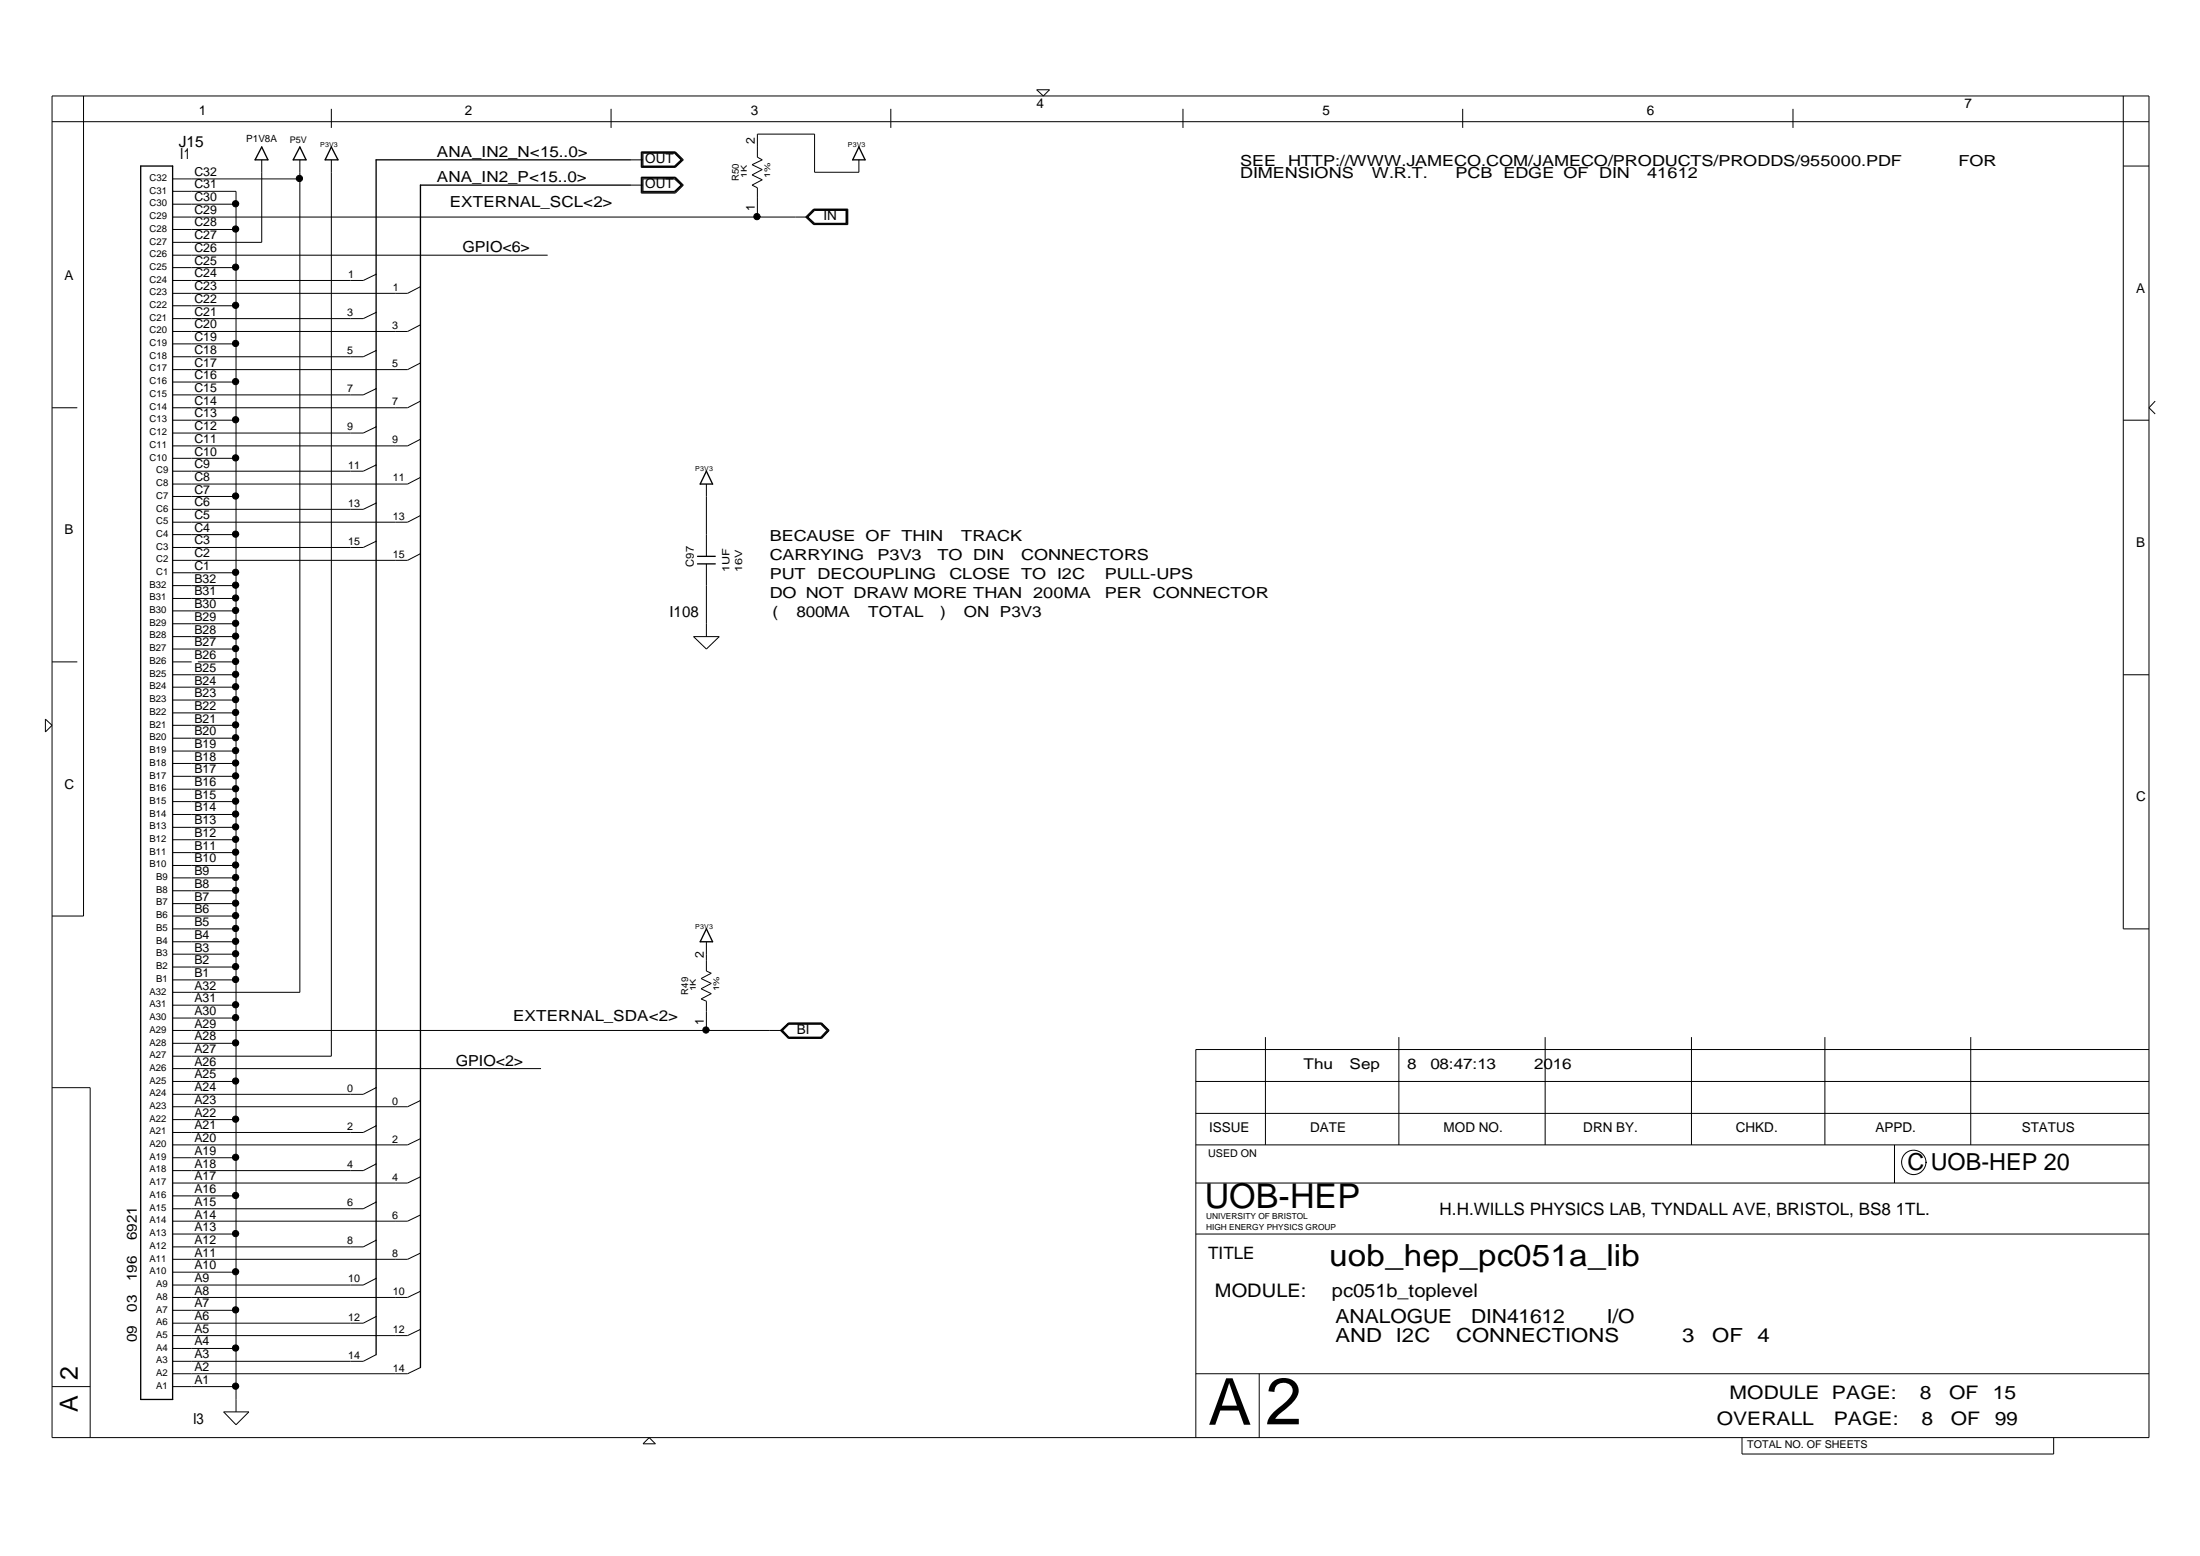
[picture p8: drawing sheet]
<svg xmlns="http://www.w3.org/2000/svg" width="420mm" height="297mm" viewBox="0 0 420 297" stroke-linecap="round" stroke-linejoin="round" font-family="sans-serif">
<g fill="none" stroke="#000" stroke-width=".19">
<path d="M9.9 18.3h400.5v256.1h-400.5zM16 18.3v156.6h-6.1M198 17.1h2.4l-1.1 1.2zM405.5 18.3v159h4.9M9.9 23.2h400.5M33 34.2h24.3M33 36.5h12.1v233M33 39h12.1M50 30.5v15.8h-17M57.3 30.5v158.9h-24.3M63.3 30.5v171.1h-30.3M63.3 20.8v3.6"/>
<path d="M116.7 20.8v3.6M120.3 35.3h2.5M120.3 30.5h2.5M122.5 29h6.5l1.5 1.5-1.5 1.5h-6.5zM122.5 33.8h6.5l1.5 1.5-1.5 1.6h-6.5zM122.5 33.9h6.4l1.4 1.4-1.4 1.4h-6.4zM122.5 29.1h6.4l1.4 1.4-1.4 1.4h-6.4zM122.6 34h6.3l1.3 1.3-1.3 1.3h-6.3zM122.6 29.2h6.3l1.3 1.3-1.3 1.3h-6.3zM122.8 34.2h6l1.3 1.1-1.3 1.2h-6zM122.8 29.2h6l1.3 1.3-1.3 1.2h-6zM155.4 40h6.4v2.8h-6.4l-1.4-1.4z"/>
<path d="M164 30.5v2.4h-8.4v-7.3h-11v4.4l1 .5-2 .9 2 1-2 1 2 .9-2 1 1 .5v5.6M170.1 20.8v3.6M225.9 20.8v3.6M279.3 20.8v3.6M342.4 20.8v3.6M405.5 31.7h4.9M33 58.4h12.1M33 43.8h12.1M33 48.7h71.6M33 51.1h12.1M33 41.4h121.3M71.8 59.6l-2.4 1.2h-36.4"/>
<path d="M71.8 52.4l-2.4 1.1h-36.4M80.3 54.7l-2.5 1.3h-44.8M153.9 41.4l1.5-1.5h6.5v3h-6.5zM154.3 41.4l1.3-1.2h6v2.4h-6zM155.5 40.1h6.2v2.6h-6.2l-1.3-1.3zM9.9 77.8h4.9M33 72.9h12.1M33 65.7h12.1M71.8 74.2l-2.4 1.2h-36.4M71.8 66.9l-2.4 1.2h-36.4M80.3 76.6l-2.5 1.2h-44.8M80.3 69.3l-2.5 1.3h-44.8"/>
<path d="M80.3 62l-2.5 1.3h-44.8M411.6 76.6l-1.2 1.2 1.2 1.2M33 94.8h12.1M33 87.5h12.1M33 80.2h12.1M71.8 96l-2.4 1.2h-36.4M71.8 88.8l-2.4 1.1h-36.4M71.8 81.5l-2.4 1.2h-36.4M80.3 98.4l-2.5 1.3h-44.8M80.3 91.1l-2.5 1.3h-44.8M80.3 83.9l-2.5 1.2h-44.8M134.9 92.4v13.8"/>
<path d="M405.5 80.2h4.9M33 119.1h12.1M33 116.6h12.1M33 114.2h12.1M33 111.8h12.1M33 109.3h12.1M33 102.1h12.1M71.8 103.3l-2.4 1.2h-36.4M80.3 105.7l-2.5 1.3h-44.8M134.9 107.6v13.9M8.7 137.3l1.2 1.2-1.2 1.2zM9.9 126.4h4.9"/>
<path d="M33 138.5h12.1M33 136.1h12.1M33 133.6h12.1M33 131.2h12.1M33 128.8h12.1M33 126.4h3.6M33 123.9h12.1M33 121.5h12.1M37.8 126.4h7.3M132.5 121.5h4.9l-2.5 2.4zM405.5 128.8h4.9M33 157.9h12.1"/>
<path d="M33 155.5h12.1M33 153h12.1M33 150.7h12.1M33 148.2h12.1M33 145.7h12.1M33 143.4h12.1M33 140.9h12.1M33 170h12.1M33 172.5h12.1M33 174.9h12.1M33 179.8h12.1M33 177.3h12.1"/>
<path d="M33 167.6h12.1M33 165.2h12.1M33 162.8h12.1M33 160.3h12.1M134.9 179.8v5.6l.9 .4-1.9 1 1.9 .9-1.9 1.1 1.9 .9-1.9 1 1 .4v5.6M33 199.2h12.1M33 196.7h116.5M33 194.3h12.1M33 184.6h12.1M33 187.1h12.1M33 191.9h12.1M33 182.2h12.1"/>
<path d="M149 196.7l1.6-1.4h6.3l1.5 1.4-1.5 1.5h-6.3zM149.2 196.7l1.4-1.3h6.2l1.5 1.3-1.5 1.5h-6.2zM149.3 196.7l1.4-1.3h6.1l1.3 1.3-1.3 1.4h-6.1zM150.7 195.5h6.1l1.1 1.2-1.1 1.3h-6.1l-1.2-1.3zM241.7 198v20.6M267.2 198v20.6M295.1 198v20.6M323 198v20.6M348.5 198v20.6M376.4 198v20.6M9.9 207.6h7.3v66.8M33 206.5h12.1"/>
<path d="M33 213.7h12.1M33 204h70.3M71.8 207.6l-2.4 1.3h-36.4M71.8 214.9l-2.4 1.3h-36.4M80.3 217.4l-2.5 1.2h-44.8M80.3 210.1l-2.5 1.2h-44.8M228.4 218.6h182M228.4 206.5h182M228.4 212.5h182M361.8 218.6v7.2M410.4 200.4h-182v74M33 235.6h12.1"/>
<path d="M33 228.3h12.1M33 221h12.1M71.8 229.5l-2.4 1.3h-36.4M71.8 236.8l-2.4 1.2h-36.4M71.8 222.2l-2.4 1.3h-36.4M80.3 239.2l-2.5 1.2h-44.8M80.3 231.9l-2.5 1.2h-44.8M80.3 224.7l-2.5 1.1h-44.8M228.4 235.6h182M228.4 225.8h182M367.8 221.9a2.33 2.33 0 0 1-3.3 2.1 2.33 2.33 0 0 1-.5-3.9 2.33 2.33 0 0 1 3.8 1.2l.1 .6M33 257.4h12.1"/>
<path d="M33 242.9h12.1M33 250.1h12.1M71.8 258.6l-2.4 1.3h-36.4M71.8 244l-2.4 1.3h-36.4M71.8 251.3l-2.4 1.3h-36.4M80.3 253.8l-2.5 1.2h-44.8M80.3 246.5l-2.5 1.2h-44.8M9.9 264.7h7.3M33 264.7h12.1M42.7 269.5h4.8l-2.4 2.5zM80.3 261.1l-2.5 1.1h-44.8M122.8 275.6l1.2-1.2 1.2 1.2z"/>
<path d="M228.4 262.2h182M240.5 262.2v12.2M332.7 274.4v3.2h59.5v-3.2"/>
<circle cx="45" cy="38.9" r=".6"/>
<circle cx="57.2" cy="34.1" r=".6"/>
<circle cx="45" cy="51" r=".6"/>
<circle cx="45" cy="58.3" r=".6"/>
<circle cx="45" cy="43.7" r=".6"/>
<circle cx="144.6" cy="41.4" r=".6"/>
<circle cx="45" cy="72.8" r=".6"/>
<circle cx="45" cy="65.6" r=".6"/>
<circle cx="45" cy="87.4" r=".6"/>
<circle cx="45" cy="80.1" r=".6"/>
<circle cx="45" cy="94.7" r=".6"/>
<circle cx="45" cy="109.3" r=".6"/>
<circle cx="45" cy="119" r=".6"/>
<circle cx="45" cy="111.7" r=".6"/>
<circle cx="45" cy="102" r=".6"/>
<circle cx="45" cy="116.5" r=".6"/>
<circle cx="45" cy="114.2" r=".6"/>
<circle cx="45" cy="123.8" r=".6"/>
<circle cx="45" cy="133.6" r=".6"/>
<circle cx="45" cy="128.7" r=".6"/>
<circle cx="45" cy="121.4" r=".6"/>
<circle cx="45" cy="138.4" r=".6"/>
<circle cx="45" cy="136" r=".6"/>
<circle cx="45" cy="126.3" r=".6"/>
<circle cx="45" cy="131.1" r=".6"/>
<circle cx="45" cy="152.9" r=".6"/>
<circle cx="45" cy="143.3" r=".6"/>
<circle cx="45" cy="150.6" r=".6"/>
<circle cx="45" cy="145.7" r=".6"/>
<circle cx="45" cy="155.4" r=".6"/>
<circle cx="45" cy="157.9" r=".6"/>
<circle cx="45" cy="148.1" r=".6"/>
<circle cx="45" cy="140.8" r=".6"/>
<circle cx="45" cy="162.7" r=".6"/>
<circle cx="45" cy="172.4" r=".6"/>
<circle cx="45" cy="177.2" r=".6"/>
<circle cx="45" cy="167.5" r=".6"/>
<circle cx="45" cy="165.1" r=".6"/>
<circle cx="45" cy="174.8" r=".6"/>
<circle cx="45" cy="179.7" r=".6"/>
<circle cx="45" cy="160.2" r=".6"/>
<circle cx="45" cy="170" r=".6"/>
<circle cx="45" cy="199.1" r=".6"/>
<circle cx="45" cy="187" r=".6"/>
<circle cx="45" cy="191.8" r=".6"/>
<circle cx="45" cy="182.1" r=".6"/>
<circle cx="45" cy="184.5" r=".6"/>
<circle cx="45" cy="194.3" r=".6"/>
<circle cx="134.8" cy="196.6" r=".6"/>
<circle cx="45" cy="213.6" r=".6"/>
<circle cx="45" cy="206.4" r=".6"/>
<circle cx="45" cy="235.5" r=".6"/>
<circle cx="45" cy="228.2" r=".6"/>
<circle cx="45" cy="220.9" r=".6"/>
<circle cx="45" cy="250.1" r=".6"/>
<circle cx="45" cy="257.3" r=".6"/>
<circle cx="45" cy="242.8" r=".6"/>
<circle cx="45" cy="264.6" r=".6"/>
</g>
<path d="M26.9 31.7h6.1v235.5h-6.1zM50 28.1l1.2 2.4h-2.5zM57.3 28.1l1.2 2.4h-2.5zM63.3 28.1l1.2 2.4h-2.4zM120.3 30.5h-48.5v228.1M120.3 35.3h-40v225.8M164 28.1l1.2 2.4h-2.4zM134.9 89.9l1.2 2.5h-2.4zM133.2 107.6h3.4M133.2 106.2h3.4M134.9 177.3l1.2 2.5h-2.4z" fill="none" stroke="#000" stroke-width=".25"/>
<g fill="#000">
<circle cx="45" cy="38.9" r=".6"/>
<circle cx="57.2" cy="34.1" r=".6"/>
<circle cx="45" cy="51" r=".6"/>
<circle cx="45" cy="58.3" r=".6"/>
<circle cx="45" cy="43.7" r=".6"/>
<circle cx="144.6" cy="41.4" r=".6"/>
<circle cx="45" cy="72.8" r=".6"/>
<circle cx="45" cy="65.6" r=".6"/>
<circle cx="45" cy="87.4" r=".6"/>
<circle cx="45" cy="80.1" r=".6"/>
<circle cx="45" cy="94.7" r=".6"/>
<circle cx="45" cy="109.3" r=".6"/>
<circle cx="45" cy="119" r=".6"/>
<circle cx="45" cy="111.7" r=".6"/>
<circle cx="45" cy="102" r=".6"/>
<circle cx="45" cy="116.5" r=".6"/>
<circle cx="45" cy="114.2" r=".6"/>
<circle cx="45" cy="123.8" r=".6"/>
<circle cx="45" cy="133.6" r=".6"/>
<circle cx="45" cy="128.7" r=".6"/>
<circle cx="45" cy="121.4" r=".6"/>
<circle cx="45" cy="138.4" r=".6"/>
<circle cx="45" cy="136" r=".6"/>
<circle cx="45" cy="126.3" r=".6"/>
<circle cx="45" cy="131.1" r=".6"/>
<circle cx="45" cy="152.9" r=".6"/>
<circle cx="45" cy="143.3" r=".6"/>
<circle cx="45" cy="150.6" r=".6"/>
<circle cx="45" cy="145.7" r=".6"/>
<circle cx="45" cy="155.4" r=".6"/>
<circle cx="45" cy="157.9" r=".6"/>
<circle cx="45" cy="148.1" r=".6"/>
<circle cx="45" cy="140.8" r=".6"/>
<circle cx="45" cy="162.7" r=".6"/>
<circle cx="45" cy="172.4" r=".6"/>
<circle cx="45" cy="177.2" r=".6"/>
<circle cx="45" cy="167.5" r=".6"/>
<circle cx="45" cy="165.1" r=".6"/>
<circle cx="45" cy="174.8" r=".6"/>
<circle cx="45" cy="179.7" r=".6"/>
<circle cx="45" cy="160.2" r=".6"/>
<circle cx="45" cy="170" r=".6"/>
<circle cx="45" cy="199.1" r=".6"/>
<circle cx="45" cy="187" r=".6"/>
<circle cx="45" cy="191.8" r=".6"/>
<circle cx="45" cy="182.1" r=".6"/>
<circle cx="45" cy="184.5" r=".6"/>
<circle cx="45" cy="194.3" r=".6"/>
<circle cx="134.8" cy="196.6" r=".6"/>
<circle cx="45" cy="213.6" r=".6"/>
<circle cx="45" cy="206.4" r=".6"/>
<circle cx="45" cy="235.5" r=".6"/>
<circle cx="45" cy="228.2" r=".6"/>
<circle cx="45" cy="220.9" r=".6"/>
<circle cx="45" cy="250.1" r=".6"/>
<circle cx="45" cy="257.3" r=".6"/>
<circle cx="45" cy="242.8" r=".6"/>
<circle cx="45" cy="264.6" r=".6"/>
</g>
<text font-size="12.6" x="241.7" y="271.9">2</text>
<text font-size="12.4" x="230.8" y="272">A</text>
<text font-size="6.5" x="230.1" y="230.7">UOB-HEP</text>
<text font-size="5.8" x="253.9" y="241.7">uob_hep_pc051a_lib</text>
<g font-size="4.8">
<text x="14.9" y="263.5" transform="rotate(-90 14.9 263.5)">2</text>
<text x="14.9" y="269.5" transform="rotate(-90 14.9 269.5)">A</text>
</g>
<text font-size="4.5" x="364.3" y="223.4">C UOB-HEP 20</text>
<g font-size="3.7">
<text x="255" y="252.6">ANALOGUE</text>
<text x="255" y="256.2">AND</text>
<text x="266.6" y="256.2">I2C</text>
<text x="278.1" y="256.2">CONNECTIONS</text>
<text x="281" y="252.6">DIN41612</text>
<text x="306.9" y="252.6">I/O</text>
<text x="321.3" y="256.2">3</text>
<text x="327" y="256.2">OF</text>
<text x="335.7" y="256.2">4</text>
</g>
<g font-size="3.6">
<text x="232" y="247.7">MODULE:</text>
<text x="254.4" y="247.7">pc051b_toplevel</text>
<text x="330.3" y="267.2">MODULE PAGE:</text>
<text x="366.6" y="267.2">8</text>
<text x="372.2" y="267.2">OF</text>
<text x="380.6" y="267.2">15</text>
<text x="327.9" y="272">OVERALL</text>
<text x="350.2" y="272">PAGE:</text>
<text x="367" y="272">8</text>
<text x="372.6" y="272">OF</text>
<text x="380.9" y="272">99</text>
</g>
<g font-size="3.3">
<text x="274.9" y="231.9">H.H.WILLS PHYSICS LAB, TYNDALL AVE, BRISTOL, BS8 1TL.</text>
<text x="230.7" y="240.3">TITLE</text>
</g>
<text font-size="3" x="34.2" y="28.1">J15</text>
<g font-size="2.9">
<text x="83.4" y="29.9">ANA_IN2_N&lt;15..0&gt;</text>
<text x="34.4" y="30.4">I1</text>
<text x="83.4" y="34.7">ANA_IN2_P&lt;15..0&gt;</text>
<text x="236.8" y="34.1">DIMENSIONS</text>
<text x="236.8" y="31.6">SEE</text>
<text x="246" y="31.6">HTTP://WWW.JAMECO.COM/JAMECO/PRODUCTS/PRODDS/955000.PDF</text>
<text x="262" y="34.1">W.R.T.</text>
<text x="278" y="34.1">PCB</text>
<text x="287.1" y="34.1">EDGE OF</text>
<text x="305.4" y="34.1">DIN</text>
<text x="314.6" y="34.1">41612</text>
<text x="374" y="31.6">FOR</text>
<text x="85.9" y="39.6">EXTERNAL_SCL&lt;2&gt;</text>
<text x="88.3" y="48.1">GPIO&lt;6&gt;</text>
<text x="147" y="106.9">CARRYING</text>
<text x="147" y="103.2">BECAUSE OF</text>
<text x="167.6" y="106.9">P3V3</text>
<text x="172.2" y="103.2">THIN</text>
<text x="179" y="106.9">TO</text>
<text x="183.6" y="103.2">TRACK</text>
<text x="185.9" y="106.9">DIN</text>
<text x="195" y="106.9">CONNECTORS</text>
<text x="147" y="110.5">PUT</text>
<text x="156.2" y="110.5">DECOUPLING</text>
<text x="181.3" y="110.5">CLOSE TO</text>
<text x="201.9" y="110.5">I2C</text>
<text x="211" y="110.5">PULL-UPS</text>
<text x="127.9" y="117.8">I108</text>
<text x="147" y="114.2">DO NOT DRAW MORE THAN</text>
<text x="147.5" y="117.8">(</text>
<text x="152.1" y="117.8">800MA</text>
<text x="165.8" y="117.8">TOTAL</text>
<text x="179.5" y="117.8">)</text>
<text x="184.1" y="117.8">ON P3V3</text>
<text x="197.3" y="114.2">200MA</text>
<text x="211" y="114.2">PER</text>
<text x="220.2" y="114.2">CONNECTOR</text>
<text x="98" y="194.9">EXTERNAL_SDA&lt;2&gt;</text>
<text x="87.1" y="203.5">GPIO&lt;2&gt;</text>
<text x="36.9" y="271.9">I3</text>
</g>
<g font-size="2.8">
<text x="249" y="204.1">Thu</text>
<text x="257.8" y="204.1">Sep</text>
<text x="268.8" y="204.1">8</text>
<text x="273.2" y="204.1">08:47:13</text>
<text x="293" y="204.1">2016</text>
</g>
<g font-size="2.7">
<text x="26.1" y="236.8" transform="rotate(-90 26.1 236.8)">6921</text>
<text x="26.1" y="244.6" transform="rotate(-90 26.1 244.6)">196</text>
<text x="26.1" y="250.4" transform="rotate(-90 26.1 250.4)">03</text>
<text x="26.1" y="256.2" transform="rotate(-90 26.1 256.2)">09</text>
</g>
<g font-size="2.6">
<text x="38" y="21.9">1</text>
<text x="88.8" y="21.9">2</text>
<text x="143.4" y="21.9">3</text>
<text x="198" y="20.7">4</text>
<text x="252.6" y="21.9">5</text>
<text x="314.5" y="21.9">6</text>
<text x="375.2" y="20.7">7</text>
<text x="123.2" y="31.1">OUT</text>
<text x="123.2" y="35.9">OUT</text>
<text x="157.3" y="42">IN</text>
<text x="12.3" y="53.5">A</text>
<text x="408" y="55.9">A</text>
<text x="12.3" y="102">B</text>
<text x="408" y="104.4">B</text>
<text x="12.3" y="150.6">C</text>
<text x="408" y="152.9">C</text>
<text x="152.2" y="197.4">BI</text>
<text x="230.9" y="216.1">ISSUE</text>
<text x="250.2" y="216.1">DATE</text>
<text x="275.7" y="216.1">MOD NO.</text>
<text x="302.4" y="216.1">DRN BY.</text>
<text x="331.5" y="216.1">CHKD.</text>
<text x="358.2" y="216.1">APPD.</text>
<text x="386.1" y="216.1">STATUS</text>
</g>
<g font-size="2.3">
<text x="144.1" y="27.6" transform="rotate(-90 144.1 27.6)">2</text>
<text x="37.1" y="33.6">C32</text>
<text x="37.1" y="35.9">C31</text>
<text x="37.1" y="38.4">C30</text>
<text x="37.1" y="40.8">C29</text>
<text x="144.1" y="40.3" transform="rotate(-90 144.1 40.3)">1</text>
<text x="37.1" y="43.2">C28</text>
<text x="37.1" y="45.7">C27</text>
<text x="37.1" y="48.1">C26</text>
<text x="37.1" y="50.5">C25</text>
<text x="37.1" y="53">C24</text>
<text x="37.1" y="55.4">C23</text>
<text x="37.1" y="57.8">C22</text>
<text x="37.1" y="60.2">C21</text>
<text x="37.1" y="62.7">C20</text>
<text x="37.1" y="65.1">C19</text>
<text x="37.1" y="67.5">C18</text>
<text x="37.1" y="70">C17</text>
<text x="37.1" y="72.3">C16</text>
<text x="37.1" y="74.8">C15</text>
<text x="37.1" y="77.2">C14</text>
<text x="37.1" y="79.6">C13</text>
<text x="37.1" y="82.1">C12</text>
<text x="37.1" y="87">C10</text>
<text x="37.1" y="89.4">C9</text>
<text x="37.1" y="84.5">C11</text>
<text x="37.1" y="91.8">C8</text>
<text x="37.1" y="94.3">C7</text>
<text x="37.1" y="96.6">C6</text>
<text x="37.1" y="99.1">C5</text>
<text x="37.1" y="101.5">C4</text>
<text x="37.1" y="103.9">C3</text>
<text x="37.1" y="106.4">C2</text>
<text x="37.1" y="108.8">C1</text>
<text x="37.1" y="111.2">B32</text>
<text x="37.1" y="113.7">B31</text>
<text x="37.1" y="116.1">B30</text>
<text x="37.1" y="118.5">B29</text>
<text x="37.1" y="120.9">B28</text>
<text x="37.1" y="123.4">B27</text>
<text x="37.1" y="125.8">B26</text>
<text x="37.1" y="128.2">B25</text>
<text x="37.1" y="130.7">B24</text>
<text x="37.1" y="133">B23</text>
<text x="37.1" y="135.5">B22</text>
<text x="37.1" y="138">B21</text>
<text x="37.1" y="140.3">B20</text>
<text x="37.1" y="142.8">B19</text>
<text x="37.1" y="145.2">B18</text>
<text x="37.1" y="147.6">B17</text>
<text x="37.1" y="150.1">B16</text>
<text x="37.1" y="152.5">B15</text>
<text x="37.1" y="154.9">B14</text>
<text x="37.1" y="157.3">B13</text>
<text x="37.1" y="159.8">B12</text>
<text x="37.1" y="164.6">B10</text>
<text x="37.1" y="167.1">B9</text>
<text x="37.1" y="162.2">B11</text>
<text x="37.1" y="169.5">B8</text>
<text x="37.1" y="171.9">B7</text>
<text x="37.1" y="174.4">B6</text>
<text x="37.1" y="176.7">B5</text>
<text x="37.1" y="179.2">B4</text>
<text x="37.1" y="181.6">B3</text>
<text x="37.1" y="184">B2</text>
<text x="134.4" y="182.9" transform="rotate(-90 134.4 182.9)">2</text>
<text x="37.1" y="186.5">B1</text>
<text x="37.1" y="188.9">A32</text>
<text x="37.1" y="191.3">A31</text>
<text x="37.1" y="193.8">A30</text>
<text x="37.1" y="196.2">A29</text>
<text x="134.4" y="195.6" transform="rotate(-90 134.4 195.6)">1</text>
<text x="37.1" y="198.6">A28</text>
<text x="37.1" y="201">A27</text>
<text x="37.1" y="203.5">A26</text>
<text x="37.1" y="205.9">A25</text>
<text x="37.1" y="208.3">A24</text>
<text x="37.1" y="210.8">A23</text>
<text x="37.1" y="213.1">A22</text>
<text x="37.1" y="215.6">A21</text>
<text x="37.1" y="218.1">A20</text>
<text x="37.1" y="220.4">A19</text>
<text x="37.1" y="222.9">A18</text>
<text x="37.1" y="225.3">A17</text>
<text x="37.1" y="227.7">A16</text>
<text x="37.1" y="230.2">A15</text>
<text x="37.1" y="232.6">A14</text>
<text x="37.1" y="235">A13</text>
<text x="37.1" y="237.4">A12</text>
<text x="37.1" y="239.9">A11</text>
<text x="37.1" y="242.3">A10</text>
<text x="37.1" y="244.7">A9</text>
<text x="37.1" y="247.2">A8</text>
<text x="37.1" y="249.5">A7</text>
<text x="37.1" y="252">A6</text>
<text x="37.1" y="254.5">A5</text>
<text x="37.1" y="256.8">A4</text>
<text x="37.1" y="259.3">A3</text>
<text x="37.1" y="261.7">A2</text>
<text x="37.1" y="264.1">A1</text>
</g>
<text font-size="2.1" x="132.5" y="108.2" transform="rotate(-90 132.5 108.2)">C97</text>
<g font-size="2">
<text x="66.5" y="53">1</text>
<text x="75" y="55.5">1</text>
<text x="66.3" y="60.3">3</text>
<text x="74.9" y="62.8">3</text>
<text x="66.3" y="67.6">5</text>
<text x="74.9" y="70.1">5</text>
<text x="66.3" y="74.9">7</text>
<text x="74.9" y="77.3">7</text>
<text x="66.3" y="82.2">9</text>
<text x="66.5" y="89.4">11</text>
<text x="74.9" y="84.6">9</text>
<text x="75" y="91.9">11</text>
<text x="66.5" y="96.7">13</text>
<text x="75" y="99.2">13</text>
<text x="66.5" y="104">15</text>
<text x="75" y="106.5">15</text>
<text x="66.3" y="208.4">0</text>
<text x="66.3" y="215.7">2</text>
<text x="74.9" y="210.9">0</text>
<text x="74.9" y="218.1">2</text>
<text x="230.8" y="220.9">USED ON</text>
<text x="66.3" y="223">4</text>
<text x="74.9" y="225.4">4</text>
<text x="66.3" y="230.2">6</text>
<text x="74.9" y="232.7">6</text>
<text x="66.3" y="237.5">8</text>
<text x="74.9" y="240">8</text>
<text x="66.5" y="244.8">10</text>
<text x="75" y="247.3">10</text>
<text x="66.5" y="252.1">12</text>
<text x="75" y="254.5">12</text>
<text x="66.5" y="259.4">14</text>
<text x="75" y="261.8">14</text>
<text x="333.7" y="276.5">TOTAL NO. OF SHEETS</text>
</g>
<g font-size="1.9">
<text x="47" y="27">P1V8A</text>
<text x="139.3" y="109.3" transform="rotate(-90 139.3 109.3)">1UF</text>
<text x="141.8" y="109.3" transform="rotate(-90 141.8 109.3)">16V</text>
</g>
<g font-size="1.8">
<text x="28.6" y="34.5">C32</text>
<text x="141.1" y="34.5" transform="rotate(-90 141.1 34.5)">R50</text>
<text x="28.6" y="36.9">C31</text>
<text x="28.6" y="39.4">C30</text>
<text x="28.6" y="41.8">C29</text>
<text x="28.6" y="44.2">C28</text>
<text x="28.6" y="46.7">C27</text>
<text x="28.6" y="49.1">C26</text>
<text x="28.6" y="51.5">C25</text>
<text x="28.6" y="54">C24</text>
<text x="28.6" y="56.3">C23</text>
<text x="28.6" y="58.8">C22</text>
<text x="28.6" y="61.2">C21</text>
<text x="28.6" y="63.6">C20</text>
<text x="28.6" y="66.1">C19</text>
<text x="28.6" y="68.5">C18</text>
<text x="28.6" y="70.9">C17</text>
<text x="28.6" y="73.4">C16</text>
<text x="28.6" y="75.8">C15</text>
<text x="28.6" y="78.2">C14</text>
<text x="28.6" y="80.6">C13</text>
<text x="28.6" y="83.1">C12</text>
<text x="28.6" y="85.5">C11</text>
<text x="28.6" y="87.9">C10</text>
<text x="29.8" y="95.2">C7</text>
<text x="29.8" y="92.7">C8</text>
<text x="29.8" y="90.4">C9</text>
<text x="29.8" y="100">C5</text>
<text x="29.8" y="97.7">C6</text>
<text x="29.8" y="107.3">C2</text>
<text x="29.8" y="104.9">C3</text>
<text x="29.8" y="102.5">C4</text>
<text x="28.6" y="112.2">B32</text>
<text x="29.8" y="109.8">C1</text>
<text x="28.6" y="114.6">B31</text>
<text x="28.6" y="117">B30</text>
<text x="28.6" y="119.5">B29</text>
<text x="28.6" y="121.9">B28</text>
<text x="28.6" y="124.3">B27</text>
<text x="28.6" y="126.8">B26</text>
<text x="28.6" y="129.2">B25</text>
<text x="28.6" y="131.6">B24</text>
<text x="28.6" y="134.1">B23</text>
<text x="28.6" y="136.4">B22</text>
<text x="28.6" y="138.9">B21</text>
<text x="28.6" y="141.3">B20</text>
<text x="28.6" y="143.7">B19</text>
<text x="28.6" y="146.2">B18</text>
<text x="28.6" y="148.6">B17</text>
<text x="28.6" y="151">B16</text>
<text x="28.6" y="153.4">B15</text>
<text x="28.6" y="155.9">B14</text>
<text x="28.6" y="158.3">B13</text>
<text x="28.6" y="160.7">B12</text>
<text x="28.6" y="163.2">B11</text>
<text x="28.6" y="165.6">B10</text>
<text x="29.8" y="172.8">B7</text>
<text x="29.8" y="170.5">B8</text>
<text x="29.8" y="168">B9</text>
<text x="29.8" y="177.7">B5</text>
<text x="29.8" y="175.3">B6</text>
<text x="29.8" y="185">B2</text>
<text x="29.8" y="182.6">B3</text>
<text x="29.8" y="180.1">B4</text>
<text x="28.6" y="189.9">A32</text>
<text x="29.8" y="187.4">B1</text>
<text x="131.4" y="189.9" transform="rotate(-90 131.4 189.9)">R49</text>
<text x="28.6" y="192.3">A31</text>
<text x="28.6" y="194.7">A30</text>
<text x="28.6" y="197.1">A29</text>
<text x="28.6" y="199.6">A28</text>
<text x="28.6" y="202">A27</text>
<text x="28.6" y="204.4">A26</text>
<text x="28.6" y="206.9">A25</text>
<text x="28.6" y="209.2">A24</text>
<text x="28.6" y="211.7">A23</text>
<text x="28.6" y="214.2">A22</text>
<text x="28.6" y="216.5">A21</text>
<text x="28.6" y="219">A20</text>
<text x="28.6" y="221.4">A19</text>
<text x="28.6" y="223.8">A18</text>
<text x="28.6" y="226.3">A17</text>
<text x="28.6" y="228.7">A16</text>
<text x="28.6" y="231.1">A15</text>
<text x="28.6" y="233.5">A14</text>
<text x="28.6" y="236">A13</text>
<text x="28.6" y="238.4">A12</text>
<text x="28.6" y="240.8">A11</text>
<text x="28.6" y="243.3">A10</text>
<text x="29.8" y="245.7">A9</text>
<text x="29.8" y="250.6">A7</text>
<text x="29.8" y="248.1">A8</text>
<text x="29.8" y="257.8">A4</text>
<text x="29.8" y="255.4">A5</text>
<text x="29.8" y="252.9">A6</text>
<text x="29.8" y="262.7">A2</text>
<text x="29.8" y="260.2">A3</text>
<text x="29.8" y="265.1">A1</text>
</g>
<text font-size="1.7" x="55.3" y="27.2">P5V</text>
<g font-size="1.6">
<text x="230.3" y="232.7">UNIVERSITY OF BRISTOL</text>
<text x="230.3" y="234.8">HIGH ENERGY PHYSICS GROUP</text>
</g>
<g font-size="1.5">
<text x="142.6" y="33.9" transform="rotate(-90 142.6 33.9)">1K</text>
<text x="147.1" y="33.9" transform="rotate(-90 147.1 33.9)">1%</text>
<text x="132.9" y="189.3" transform="rotate(-90 132.9 189.3)">1K</text>
<text x="137.4" y="189.3" transform="rotate(-90 137.4 189.3)">1%</text>
</g>
<g font-size="1.3">
<text x="61.2" y="28.1">P3V3</text>
<text x="161.9" y="28.1">P3V3</text>
<text x="132.8" y="89.9">P3V3</text>
<text x="132.8" y="177.3">P3V3</text>
</g>
</svg>
